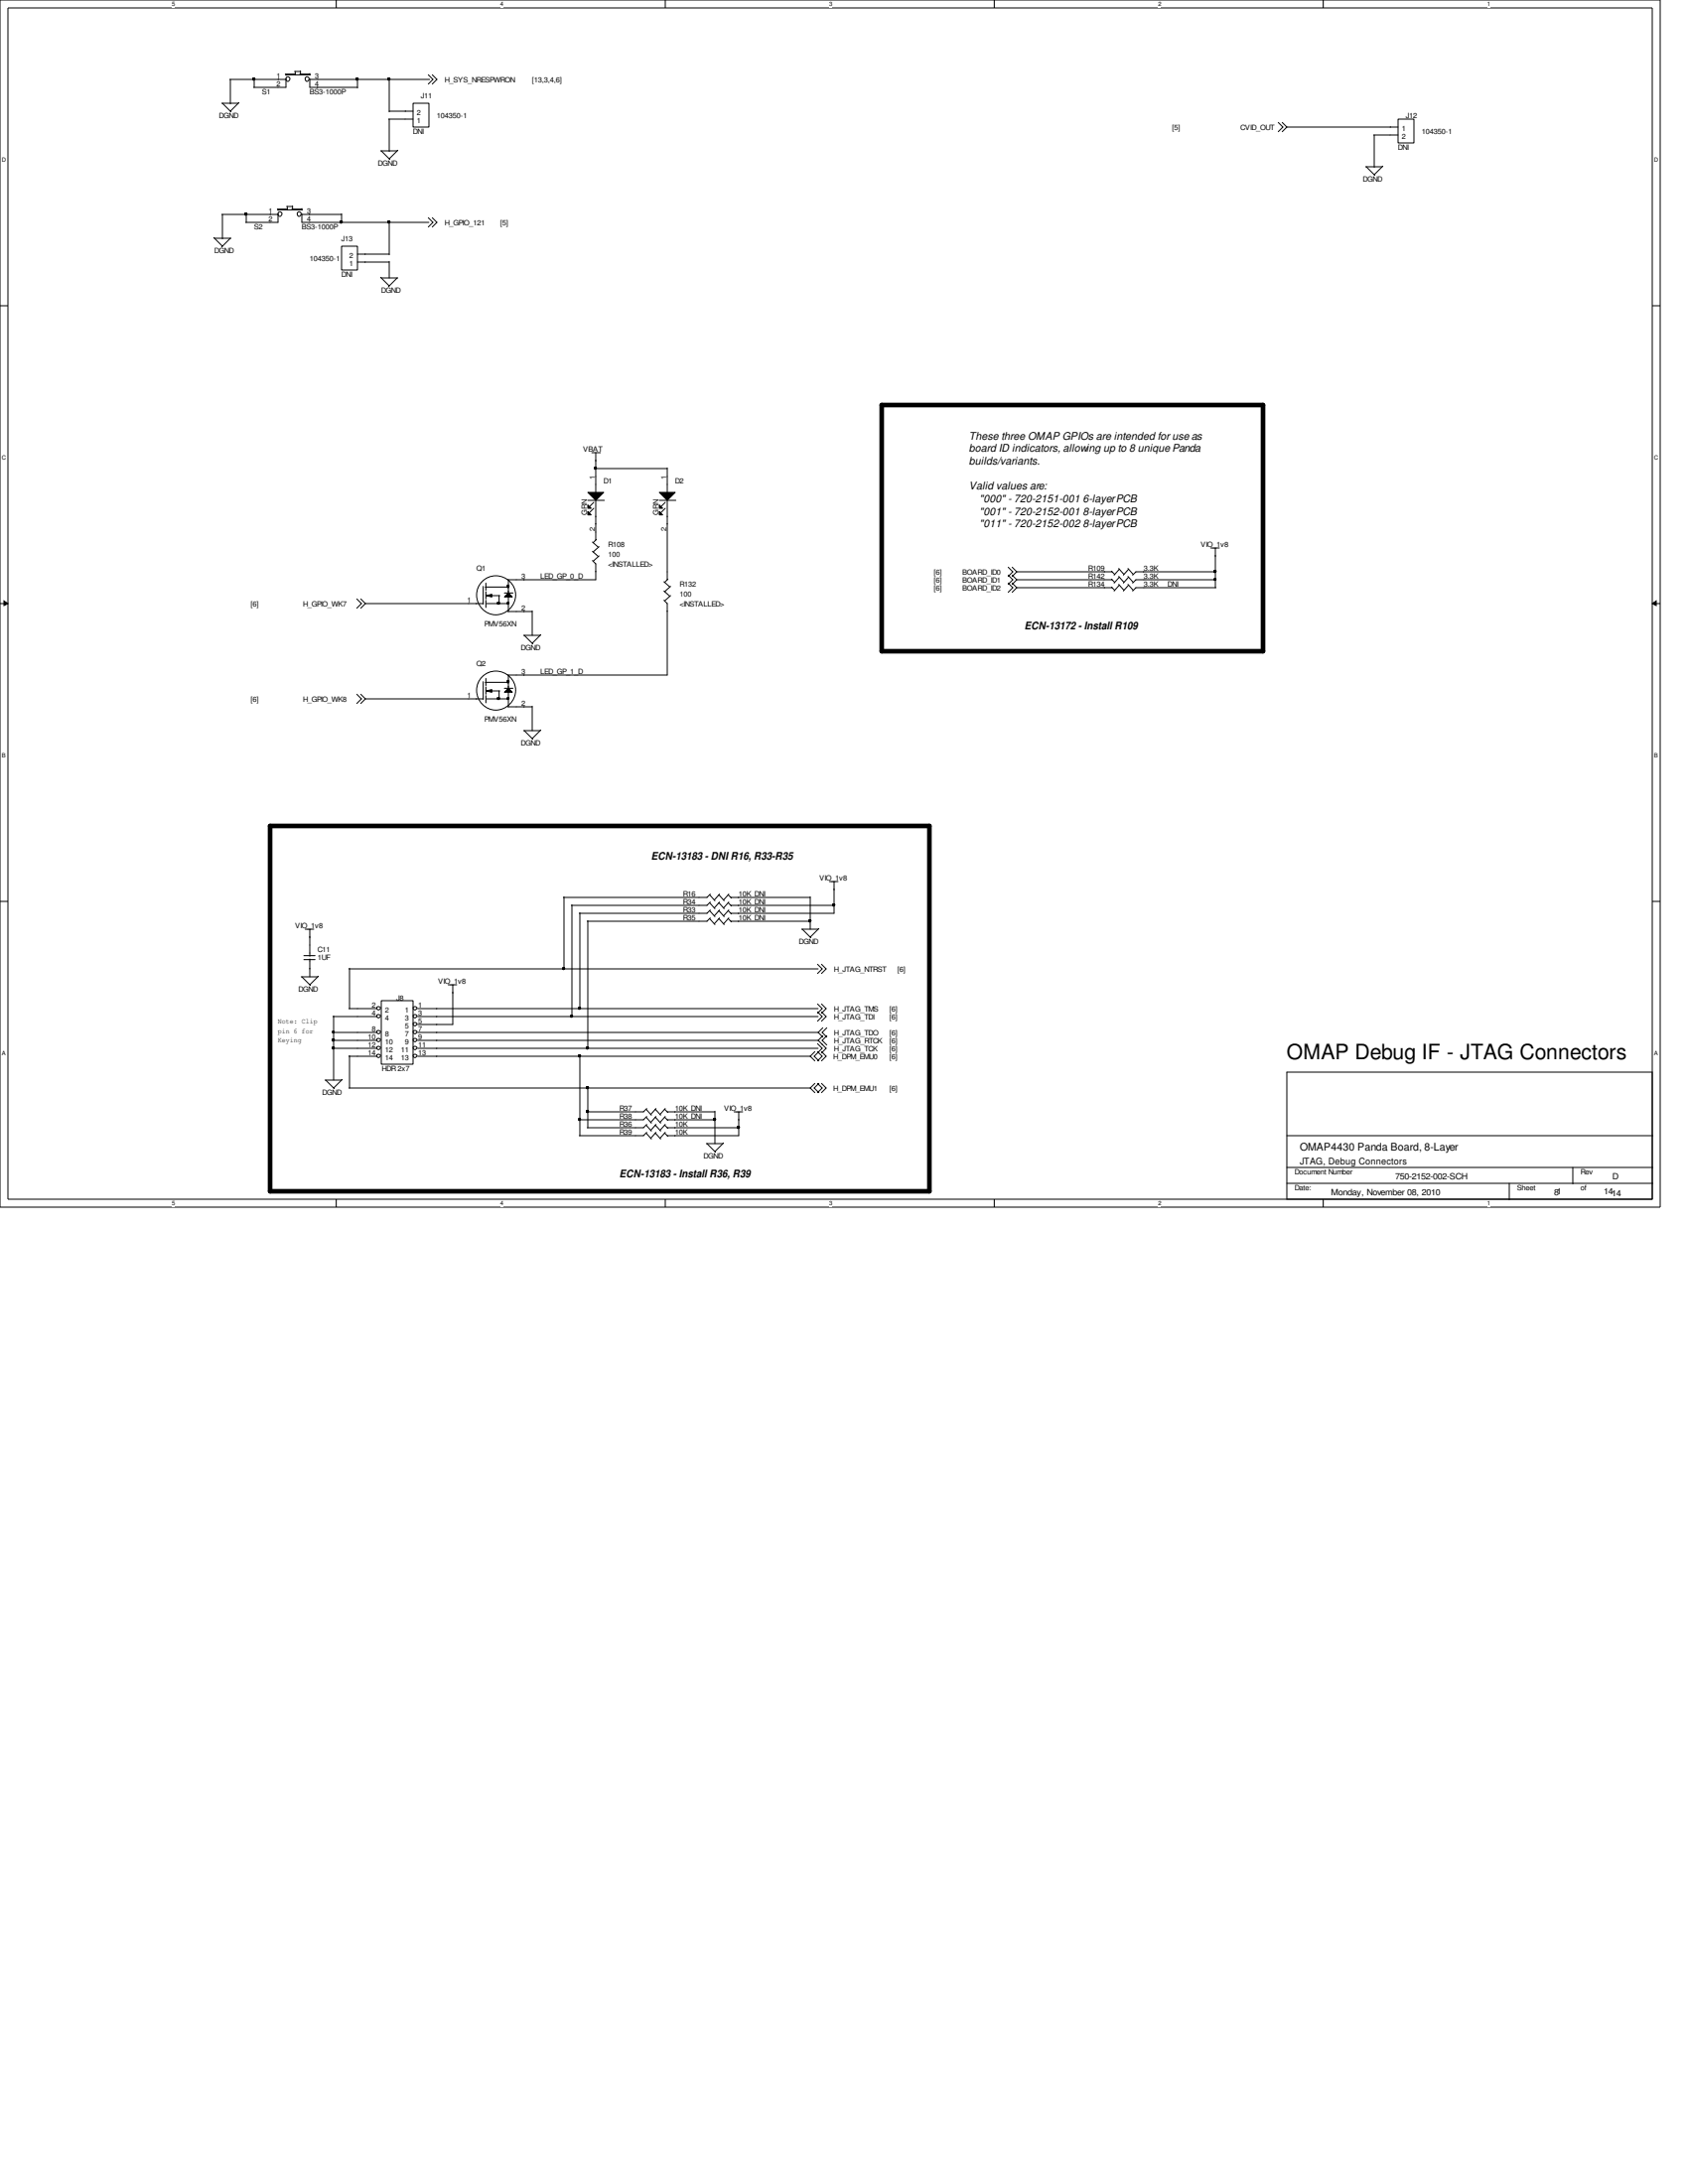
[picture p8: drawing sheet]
<svg xmlns="http://www.w3.org/2000/svg" width="216mm" height="279mm" viewBox="0 0 216 279" stroke-linecap="round" stroke-linejoin="round" font-family="sans-serif">
<path d="M0 0h212.3v154.4h-212.3zM1 1h210.3v152.4h-210.3z" fill="none" stroke="#000" stroke-width=".13"/>
<g fill="#fff">
<path d="M22 .1h.4v.8h-.4z"/>
<path d="M22 153.5h.4v.8h-.4z"/>
</g>
<path d="M43 0v1M43 153.4v1" fill="none" stroke="#000" stroke-width=".13"/>
<g fill="#fff">
<path d="M64 .1h.3v.8h-.3z"/>
<path d="M64 153.5h.3v.8h-.3z"/>
</g>
<path d="M85.1 0v1M85.1 153.4v1" fill="none" stroke="#000" stroke-width=".13"/>
<g fill="#fff">
<path d="M106.1 .1h.3v.8h-.3z"/>
<path d="M106.1 153.5h.3v.8h-.3z"/>
</g>
<path d="M127.2 0v1M127.2 153.4v1" fill="none" stroke="#000" stroke-width=".13"/>
<g fill="#fff">
<path d="M148.2 .1h.3v.8h-.3z"/>
<path d="M148.2 153.5h.3v.8h-.3z"/>
</g>
<path d="M169.2 0v1M169.2 153.4v1" fill="none" stroke="#000" stroke-width=".13"/>
<g fill="#fff">
<path d="M190.2 .1h.4v.8h-.4z"/>
<path d="M190.2 153.5h.4v.8h-.4z"/>
<path d="M.3 20.1h.5v.8h-.5z"/>
<path d="M211.6 20.1h.5v.8h-.5z"/>
<path d="M.3 58.2h.5v.8h-.5z"/>
<path d="M211.6 58.2h.5v.8h-.5z"/>
</g>
<path d="M0 39.1h1M211.3 39.1h1" fill="none" stroke="#000" stroke-width=".13"/>
<g fill="#fff">
<path d="M.3 96.3h.4v.8h-.4z"/>
<path d="M211.6 96.3h.4v.8h-.4z"/>
</g>
<path d="M0 77.2h1M.5 76.9l.5 .3-.5 .3zM211.3 77.2l.5-.3v.6zM211.3 77.2h1" fill="none" stroke="#000" stroke-width=".13"/>
<path d="M.5 76.9l.5 .3-.5 .3zM211.3 77.2l.5-.3v.6z" fill="#000"/>
<g fill="#fff">
<path d="M.3 134.4h.4v.8h-.4z"/>
<path d="M211.6 134.4h.4v.8h-.4z"/>
</g>
<g fill="none" stroke="#000" stroke-width=".13">
<path d="M28.4 13.2h2.1M28.4 13.2l1.1 1.1M29.4 10.2h7.2M29.5 10.2v3.1M30.6 13.1l-1.1 1.1M32.4 10h.1v.2h-.1zM32.5 10.1v1.1M36.5 9.5h1.3M36.6 9.6h3.1M36.6 9.5v.2M36.6 10.1v1.1h-4.2M37.7 9.1h.7"/>
<path d="M37.8 9.1v.5M38.4 9.5h1.2M38.4 9.1v.4M39.6 9.4v.2M39.6 10.1v1.1h6.1M39.6 10.2h15.3M45.6 10h.2v.2h-.2zM45.7 10.2v1.1M48.7 19.3h2.1M48.8 19.3l1.1 1.1M49.6 10h.2v.2h-.2zM49.7 15.2h3.1"/>
<path d="M49.8 14.2h3M49.8 10.2v4.1M49.8 15.2v4.2M50.9 19.2l-1.1 1.1M52.8 13.2h2.1v3.1h-2.1zM54.8 9.6l.6 .6-.6 .6M55.3 9.6l.6 .6-.6 .6M163.5 15.7l.6 .6-.6 .5M164 15.7l.6 .6M164.6 16.3l-.6 .5M164.6 16.3h14.2M175.7 17.3h3.1"/>
<path d="M175.8 17.3v4.1M178.8 15.2h2v3.1h-2zM27.3 30.4l1.1 1.1M27.4 30.5h2.1M28.4 27.4h7.2M28.4 27.4v3.2M29.5 30.5l-1.1 1.1M31.3 27.3h.2v.2h-.2zM31.5 27.3v1.1M35.5 26.8h1.2M35.6 26.8h3.1M35.6 26.8v.1"/>
<path d="M35.6 27.3v1.1h-4.2M36.7 26.4h.7M36.7 26.4v.4M37.3 26.8h1.3M37.4 26.3v.5M38.6 26.7v.1M38.6 27.3v1.1h16.3M38.6 27.4h5.1M43.5 28.3h.2v.2h-.2zM43.7 31.5h2v3h-2zM43.7 27.3v1.1M45.7 33.5h4.1"/>
<path d="M45.7 32.5h4.1M48.7 35.5l1.1 1.1M48.8 35.6h2.1M49.6 28.3h.2v.2h-.2zM49.8 28.4v4.2M49.8 33.4v2.2M50.8 35.6l-1.1 1.1M54.8 27.9l.6 .5-.6 .6M55.3 27.9l.6 .5-.6 .6M174.7 21.3h2.1M174.8 21.3l1.1 1.1M176.9 21.3l-1.1 1.1"/>
<path d="M75.7 57.9h1.1M76 59.8h.2v.2h-.2zM76.1 59.9h9.2M76.2 57.9v5.2M85.3 59.9v3.2M45.6 76.6l.6 .6-.6 .6M46.1 76.6l.6 .6-.6 .6M46.7 77.2h15.1M61.8 75v2.3M62.1 75.1h2.9M62.1 76.2l.8-.2v.4zM62.1 77.2h3"/>
<path d="M62.1 74.6v.9M62.1 75.7v.9M62.1 76.8v.9M62.8 76.2h1.1M63.6 77.1h.3v.1h-.3zM63.8 76.2v1.1M64.5 75.9h1.1M64.9 74.9h.2v.1l-.2 .2zM64.9 77.1h.2v.1h-.2zM64.9 78.2h3.2M65 75.9l.5 .5h-1zM65 74.2v4"/>
<path d="M68.1 78.1v3.2M75.2 63h2l-1 1zM75.2 64.6l.4 .4h-.4zM75.2 65.4l.4 .5h-.4zM75.2 64h2.1M75.8 71.7l.4 .4v2.1h-11.3M75.8 69.3l.7 .7M75.8 70.5l.7 .7M75.9 64.3l-.5 .6M75.9 65l-.5 .6M76.2 64v5.1M76.3 69l-.4 .4"/>
<path d="M76.6 71.1l-.7 .7M76.6 69.9l-.7 .7M84.3 63h2.1l-1.1 1zM84.3 64.6l.5 .4h-.5zM84.3 65.4l.5 .5h-.5zM84.3 64h2.1M84.9 76.8l.4 .4v9.2h-20.4M84.9 74.4l.8 .7M84.9 75.6l.8 .7M85.1 64.3l-.6 .6M85.1 65l-.6 .6M85.3 64v10.2"/>
<path d="M85.4 74.1l-.4 .4M85.8 76.2l-.8 .7M85.8 75l-.8 .7M128.9 72.6l.6 .6-.6 .5M128.9 73.6l.6 .6-.6 .6M128.9 74.6l.6 .6-.6 .6M129.5 72.6l.5 .6M129.5 73.6l.5 .6-.5 .6M129.5 74.6l.5 .6M130 74.2h12.2M130 73.2l-.5 .5M130 75.2l-.5 .6"/>
<path d="M130 75.2h12.2M130 73.2h12.2M142.2 74.1l.4 .4M142.2 75.1l.4 .4M142.2 73.1l.4 .4M143.1 73.7l.7 .8M143.1 74.8l.7 .7M143.1 72.7l.7 .8M143.2 73.8l-.7 .8M143.2 74.8l-.7 .8M143.2 72.8l-.7 .8M144.3 73.7l.6 .8"/>
<path d="M144.3 74.8l.6 .7M144.3 72.7l.6 .8M144.4 73.8l-.7 .8M144.4 74.8l-.7 .8M144.4 72.8l-.7 .8M154.9 70.1h1.1M155.3 74h.2v.2h-.2zM155.3 73h.2v.2h-.2zM155.4 70.1v5.1M155.4 73.2h-10.1l-.4 .4M155.5 74.2h-10.2l-.4 .4M155.5 75.2h-10.2l-.4 .4"/>
<path d="M45.6 88.8l.6 .6-.6 .6M46.1 88.8l.6 .6-.6 .6M46.7 89.4h15.1M61.8 87.2v2.3M62.1 87.3h2.9M62.1 88.4l.8-.2v.4zM62.1 86.8v.9M62.1 87.9v.9M62.1 89v.9M62.1 89.4h3M62.8 88.4h1.1M63.6 89.2h.3v.2h-.3z"/>
<path d="M63.8 88.4v1.1M64.5 88.1h1.1M64.9 87.1h.2v.1l-.2 .2zM64.9 89.2h.2v.2h-.2zM64.9 90.4h3.2M65 88.1l.5 .5h-1zM65 86.4v4M67 81.3h2.1M67 93.5h2.1M67.1 81.3l1.1 1.1M67.1 93.5l1.1 1.1M68.1 90.3v3.2"/>
<path d="M69.2 81.2l-1.1 1.1M69.2 93.4l-1.1 1.1M0 115.3h1M39 118.9h1.1M39.6 118.9v3.4M72.1 114.7v9.3M73.2 115.7v14.3M74.2 116.8v12.2M75.2 117.8v16.3M90.8 115.5l.6 .7M90.8 117.5l.6 .8M90.8 116.5l.6 .8"/>
<path d="M90.8 114.5l.6 .7M90.8 114.4l-.4 .4h-18.3M90.8 115.4l-.4 .4h-17.3M90.8 117.4l-.4 .5h-15.3M90.8 116.4l-.4 .4h-16.3M91.9 115.5l.7 .7M91.9 117.5l.7 .8M91.9 116.5l.7 .8M91.9 114.5l.7 .7M92 115.4l-.6 .8M92 117.4l-.6 .8M92 116.4l-.6 .8"/>
<path d="M92 114.4l-.6 .7M93.1 117.5l.5 .4M93.1 115.5l.5 .4M93.1 116.5l.5 .4M93.1 114.5l.5 .4M93.2 115.4l-.7 .8M93.2 117.4l-.7 .8M93.2 116.4l-.7 .8M93.2 114.4l-.7 .7M93.5 115.8h13.2M93.5 117.9h10.1M93.5 114.8h10.1"/>
<path d="M102.5 118.9h2.1M102.6 118.9l1.1 1.1M103.5 117.7h.2v.2h-.2zM103.6 114.7v4.2M104.7 118.8l-1.1 1.1M106.1 112.8h1.1M106.5 115.7h.2v.2h-.2zM106.7 112.8v4h-13.2M211.3 115.3h1M38.5 125h2.1M38.6 125l1.1 1.1M38.9 122.3h1.4"/>
<path d="M38.9 122.8h1.4M39.6 122.7v2.3M40.7 124.9l-1.1 1.1M41.6 138.2h2.1M41.7 138.2l1.1 1.1M42.5 134h.2v.1h-.2zM42.5 132.9h.2v.2h-.2zM42.5 131.9h.2v.2h-.2zM42.6 130h5.6M42.6 132.1h5.6M42.6 133.1h5.6M42.6 134.1h5.6"/>
<path d="M42.7 130v8.2M43.8 138.1l-1.1 1.1M44.6 129h3.6M44.6 135.1h3.6M44.6 139.2h59M44.6 124h60M44.7 123.9v5.1M44.7 135v4.2M48.2 128.8h.2l.3 .1-.3 .3-.2-.1zM48.2 129.8h.2l.3 .2-.3 .2-.2-.1zM48.2 131.9l.2-.1 .3 .2-.3 .2h-.2zM48.2 132.9l.2-.1 .3 .2-.3 .3-.2-.1z"/>
<path d="M48.2 133.9h.2l.3 .1-.3 .3-.2-.1zM48.2 134.9h.2l.3 .1-.3 .3-.2-.1zM48.8 128h4v8.1h-4zM52.9 128.8h.2l.2 .1-.2 .3-.2-.1zM52.9 129.8h.2l.2 .2-.2 .2-.2-.1zM52.9 130.9l.2-.1 .2 .2-.2 .2-.2-.1zM52.9 131.9l.2-.1 .2 .2-.2 .2h-.2zM52.9 132.9l.2-.1 .2 .2-.2 .3-.2-.1zM52.9 133.9h.2l.2 .1-.2 .3-.2-.1zM52.9 134.9h.2l.2 .1-.2 .3-.2-.1zM53.4 129h51.2M53.4 130h51.2"/>
<path d="M53.4 132.1h51.2M53.4 133.1h51.2M53.4 134.1h51.2M53.4 135.1h50.2M57.3 126h1.1M57.9 126v5.1h-4.5M72 123.8h.2v.2h-.2zM73 129.9h.2v.2h-.2zM74 135h.2v.2h-.2zM74 128.9h.2v.2h-.2zM74.2 135v10.3M75 139h.2v.2h-.2z"/>
<path d="M75 134h.2v.1h-.2zM75.2 139.1v5.2M103.6 139.2l.6 .6M103.6 135.1l.6 .6M104.2 138.6l-.6 .6M104.2 134.5l-.6 .6M104.6 138.6l.6 .6-.6 .6M104.6 133.5l.6 .6-1.1 1 .6 .6M104.6 134.5l.6 .6-.6 .6M104.6 123.4l.6 .6-.6 .5M104.6 128.4l.6 .6-.6 .6M104.6 129.5l.6 .5-.6 .6"/>
<path d="M104.6 133.1l1.1 1-.6 .6M104.6 132.1l.6 .6M104.7 138.6l-.6 .6 .6 .6M105.1 138.6l.6 .6-.6 .6M105.1 134.5l.6 .6-.6 .6M105.1 123.4l.6 .6-.6 .5M105.1 128.4l.6 .6-.6 .6M105.1 129.5l.6 .5-.6 .6M105.2 131.5l-.6 .6M105.2 132.5l-.6 .6M105.7 131.5l-.5 .6 .5 .6M105.7 132.5l-.5 .6 .5 .6"/>
<path d="M164.6 137.2h46.7v16.2h-46.7zM74 143.1h.2v.2h-.2zM75 142.1h.2v.2h-.2zM82.6 141.9l.7 .8M82.6 142.9l.7 .8M82.6 144.9l.7 .8M82.6 143.9l.7 .8M82.7 144.9l-.4 .4h-8.2M82.7 141.8l-.4 .4h-7.2M82.7 142.8l-.4 .5h-8.2M82.7 143.8l-.4 .5h-7.2M83.8 141.9l.7 .8"/>
<path d="M83.8 142.9l.7 .8M83.8 144.9l.7 .8M83.8 143.9l.7 .8M83.9 141.8l-.7 .8M83.9 142.8l-.7 .8M83.9 144.9l-.7 .7M83.9 143.8l-.7 .8M85 141.9l.4 .4M85 142.9l.4 .4M85 144.9l.4 .5M85 143.9l.4 .5M85.1 141.8l-.7 .8"/>
<path d="M85.1 142.8l-.7 .8M85.1 144.9l-.7 .7M85.1 143.8l-.7 .8M85.3 142.2h6.1M85.3 143.3h6.1M85.3 144.3h9.2M90.3 146.3h2.2M90.4 146.3l1.1 1.1M91.3 143.1h.2v.2h-.2zM91.4 142.2v4.1M92.5 146.2l-1.1 1.1M93.9 142.2h1.1"/>
<path d="M94.3 144.1h.2v.2h-.2zM94.5 142.2v3.1h-9.2M164.6 145.3h46.8M164.6 149.4h46.8M164.6 151.4h46.8M193 151.4v2.1M201.2 149.4v2.1"/>
<circle cx="36.8" cy="10.1" r=".28"/>
<circle cx="39.3" cy="10.1" r=".28"/>
<circle cx="35.8" cy="27.4" r=".28"/>
<circle cx="38.2" cy="27.4" r=".28"/>
<circle cx="63.5" cy="76.1" r="2.5"/>
<circle cx="63.5" cy="88.3" r="2.5"/>
</g>
<path d="M112.8 51.8h48.7v31.5h-48.7zM34.5 105.7h84.4v46.7h-84.4z" fill="none" stroke="#000" stroke-width=".59"/>
<g fill="#000">
<path d="M62.1 76.2l.8-.2v.4zM65 75.9l.5 .5h-1zM75.2 63h2l-1 1zM75.2 64.6l.4 .4h-.4zM75.2 65.4l.4 .5h-.4zM84.3 63h2.1l-1.1 1zM84.3 64.6l.5 .4h-.5zM84.3 65.4l.5 .5h-.5zM62.1 88.4l.8-.2v.4zM65 88.1l.5 .5h-1z"/>
<path d="M32.4 10h.1v.2h-.1z" fill-rule="evenodd"/>
<path d="M32.4 10h.1v.2h-.1z" fill-rule="evenodd"/>
<path d="M32.4 10h.1v.2h-.1z" fill-rule="evenodd"/>
<path d="M45.6 10h.2v.2h-.2z" fill-rule="evenodd"/>
<path d="M45.6 10h.2v.2h-.2z" fill-rule="evenodd"/>
<path d="M45.6 10h.2v.2h-.2z" fill-rule="evenodd"/>
<path d="M49.6 10h.2v.2h-.2z" fill-rule="evenodd"/>
<path d="M49.6 10h.2v.2h-.2z" fill-rule="evenodd"/>
<path d="M49.6 10h.2v.2h-.2z" fill-rule="evenodd"/>
<path d="M31.3 27.3h.2v.2h-.2z" fill-rule="evenodd"/>
<path d="M31.3 27.3h.2v.2h-.2z" fill-rule="evenodd"/>
<path d="M31.3 27.3h.2v.2h-.2z" fill-rule="evenodd"/>
<path d="M43.5 28.3h.2v.2h-.2z" fill-rule="evenodd"/>
<path d="M43.5 28.3h.2v.2h-.2z" fill-rule="evenodd"/>
<path d="M43.5 28.3h.2v.2h-.2z" fill-rule="evenodd"/>
<path d="M49.6 28.3h.2v.2h-.2z" fill-rule="evenodd"/>
<path d="M49.6 28.3h.2v.2h-.2z" fill-rule="evenodd"/>
<path d="M49.6 28.3h.2v.2h-.2z" fill-rule="evenodd"/>
<path d="M76 59.8h.2v.2h-.2z" fill-rule="evenodd"/>
<path d="M76 59.8h.2v.2h-.2z" fill-rule="evenodd"/>
<path d="M63.6 77.1h.3v.1h-.3z" fill-rule="evenodd"/>
<path d="M64.9 74.9h.2v.1l-.2 .2z" fill-rule="evenodd"/>
<path d="M64.9 77.1h.2v.1h-.2z" fill-rule="evenodd"/>
<path d="M155.3 74h.2v.2h-.2z" fill-rule="evenodd"/>
<path d="M155.3 73h.2v.2h-.2z" fill-rule="evenodd"/>
<path d="M155.3 73h.2v.2h-.2z" fill-rule="evenodd"/>
<path d="M155.3 73h.2v.2h-.2z" fill-rule="evenodd"/>
<path d="M63.6 89.2h.3v.2h-.3z" fill-rule="evenodd"/>
<path d="M64.9 87.1h.2v.1l-.2 .2z" fill-rule="evenodd"/>
<path d="M64.9 89.2h.2v.2h-.2z" fill-rule="evenodd"/>
<path d="M103.5 117.7h.2v.2h-.2z" fill-rule="evenodd"/>
<path d="M103.5 117.7h.2v.2h-.2z" fill-rule="evenodd"/>
<path d="M103.5 117.7h.2v.2h-.2z" fill-rule="evenodd"/>
<path d="M106.5 115.7h.2v.2h-.2z" fill-rule="evenodd"/>
<path d="M106.5 115.7h.2v.2h-.2z" fill-rule="evenodd"/>
<path d="M106.5 115.7h.2v.2h-.2z" fill-rule="evenodd"/>
<path d="M42.5 134h.2v.1h-.2z" fill-rule="evenodd"/>
<path d="M42.5 132.9h.2v.2h-.2z" fill-rule="evenodd"/>
<path d="M42.5 132.9h.2v.2h-.2z" fill-rule="evenodd"/>
<path d="M42.5 131.9h.2v.2h-.2z" fill-rule="evenodd"/>
<path d="M42.5 134h.2v.1h-.2z" fill-rule="evenodd"/>
<path d="M42.5 132.9h.2v.2h-.2z" fill-rule="evenodd"/>
<path d="M72 123.8h.2v.2h-.2z" fill-rule="evenodd"/>
<path d="M72 123.8h.2v.2h-.2z" fill-rule="evenodd"/>
<path d="M73 129.9h.2v.2h-.2z" fill-rule="evenodd"/>
<path d="M73 129.9h.2v.2h-.2z" fill-rule="evenodd"/>
<path d="M74 135h.2v.2h-.2z" fill-rule="evenodd"/>
<path d="M74 135h.2v.2h-.2z" fill-rule="evenodd"/>
<path d="M74 135h.2v.2h-.2z" fill-rule="evenodd"/>
<path d="M74 128.9h.2v.2h-.2z" fill-rule="evenodd"/>
<path d="M74 128.9h.2v.2h-.2z" fill-rule="evenodd"/>
<path d="M75 139h.2v.2h-.2z" fill-rule="evenodd"/>
<path d="M75 139h.2v.2h-.2z" fill-rule="evenodd"/>
<path d="M75 139h.2v.2h-.2z" fill-rule="evenodd"/>
<path d="M75 134h.2v.1h-.2z" fill-rule="evenodd"/>
<path d="M75 134h.2v.1h-.2z" fill-rule="evenodd"/>
<path d="M75 134h.2v.1h-.2z" fill-rule="evenodd"/>
<path d="M74 143.1h.2v.2h-.2z" fill-rule="evenodd"/>
<path d="M74 143.1h.2v.2h-.2z" fill-rule="evenodd"/>
<path d="M75 142.1h.2v.2h-.2z" fill-rule="evenodd"/>
<path d="M75 142.1h.2v.2h-.2z" fill-rule="evenodd"/>
<path d="M75 142.1h.2v.2h-.2z" fill-rule="evenodd"/>
<path d="M91.3 143.1h.2v.2h-.2z" fill-rule="evenodd"/>
<path d="M91.3 143.1h.2v.2h-.2z" fill-rule="evenodd"/>
<path d="M91.3 143.1h.2v.2h-.2z" fill-rule="evenodd"/>
<path d="M94.3 144.1h.2v.2h-.2z" fill-rule="evenodd"/>
<path d="M94.3 144.1h.2v.2h-.2z" fill-rule="evenodd"/>
<path d="M94.3 144.1h.2v.2h-.2z" fill-rule="evenodd"/>
</g>
<text font-size="2.7" x="164.6" y="135.6">OMAP Debug IF - JTAG Connectors</text>
<g font-size="1.4">
<text x="124" y="56.2">These three OMAP GPIOs are intended for use as</text>
<text x="124" y="57.8">board ID indicators, allowing up to 8 unique Panda</text>
<text x="124" y="59.4">builds/variants.</text>
<text x="124" y="62.7">Valid values are:</text>
<text x="125.3" y="64.3">&quot;000&quot; - 720-2151-001 6-layer PCB</text>
<text x="125.3" y="65.9">&quot;001&quot; - 720-2152-001 8-layer PCB</text>
<text x="125.3" y="67.5">&quot;011&quot; - 720-2152-002 8-layer PCB</text>
<text x="131.1" y="80.5">ECN-13172 - Install R109</text>
<text x="83.3" y="110">ECN-13183 - DNI R16, R33-R35</text>
<text x="166.3" y="147.2">OMAP4430 Panda Board, 8-Layer</text>
<text x="79.2" y="150.6">ECN-13183 - Install R36, R39</text>
</g>
<text font-size="1.2" x="166.3" y="149">JTAG, Debug Connectors</text>
<g font-size="1.1">
<text x="170.3" y="152.9">Monday, November 08, 2010</text>
<text x="178.5" y="150.9">750-2152-002-SCH</text>
<text x="198.8" y="152.9">81</text>
<text x="205.1" y="152.8">1414</text>
<text x="206.2" y="150.9">D</text>
</g>
<g font-size=".9">
<text x="35.4" y="10.1">1</text>
<text x="35.4" y="11.1">2</text>
<text x="40.3" y="10.1">3</text>
<text x="40.3" y="11.1">4</text>
<text x="56.9" y="10.6">H_SYS_NRESPWRON</text>
<text x="68.1" y="10.5">[13,3,4,6]</text>
<text x="28" y="15.2">DGND</text>
<text x="33.5" y="12.1">S1</text>
<text x="39.6" y="12.1">BS3-1000P</text>
<text x="52.8" y="17.2">DNI</text>
<text x="53.3" y="15.7">1</text>
<text x="53.3" y="14.7">2</text>
<text x="53.8" y="12.6">J11</text>
<text x="55.9" y="15.2">104350-1</text>
<text x="149.9" y="16.6">[5]</text>
<text x="158.7" y="16.7">CVID_OUT</text>
<text x="179.3" y="16.8">1</text>
<text x="179.3" y="17.8">2</text>
<text x="179.8" y="15.2">J12</text>
<text x="181.9" y="17.2">104350-1</text>
<text x="48.3" y="21.3">DGND</text>
<text x="174.3" y="23.3">DGND</text>
<text x="178.8" y="19.2">DNI</text>
<text x="32.5" y="29.4">S2</text>
<text x="34.4" y="27.3">1</text>
<text x="34.4" y="28.4">2</text>
<text x="38.6" y="29.4">BS3-1000P</text>
<text x="39.3" y="27.3">3</text>
<text x="39.3" y="28.4">4</text>
<text x="56.9" y="28.9">H_GPIO_121</text>
<text x="64" y="28.8">[5]</text>
<text x="27.4" y="32.4">DGND</text>
<text x="39.6" y="33.4">104350-1</text>
<text x="43.7" y="30.9">J13</text>
<text x="43.7" y="35.5">DNI</text>
<text x="44.7" y="34">1</text>
<text x="44.7" y="33">2</text>
<text x="48.8" y="37.5">DGND</text>
<text x="74.6" y="57.8">VBAT</text>
<text x="75.1" y="66" transform="rotate(-90 75.1 66)">GRN</text>
<text x="76.1" y="61.3" transform="rotate(-90 76.1 61.3)">1</text>
<text x="77.2" y="61.9">D1</text>
<text x="84.2" y="66" transform="rotate(-90 84.2 66)">GRN</text>
<text x="85.3" y="61.3" transform="rotate(-90 85.3 61.3)">1</text>
<text x="86.4" y="61.9">D2</text>
<text x="76.1" y="67.9" transform="rotate(-90 76.1 67.9)">2</text>
<text x="77.8" y="70">R108</text>
<text x="77.8" y="71.2">100</text>
<text x="85.3" y="67.9" transform="rotate(-90 85.3 67.9)">2</text>
<text x="153.6" y="70">VIO_1v8</text>
<text x="32.1" y="77.6">[6]</text>
<text x="38.8" y="77.6">H_GPIO_WK7</text>
<text x="59.8" y="77.1">1</text>
<text x="61" y="73.1">Q1</text>
<text x="66.7" y="74.1">3</text>
<text x="69.1" y="74.1">LED_GP_0_D</text>
<text x="77.8" y="72.5">&lt;INSTALLED&gt;</text>
<text x="87" y="75.1">R132</text>
<text x="87" y="76.3">100</text>
<text x="87" y="77.6">&lt;INSTALLED&gt;</text>
<text x="119.5" y="73.5">[6]</text>
<text x="119.5" y="74.5">[6]</text>
<text x="119.5" y="75.5">[6]</text>
<text x="123.1" y="73.6">BOARD_ID0</text>
<text x="123.1" y="74.6">BOARD_ID1</text>
<text x="123.1" y="75.6">BOARD_ID2</text>
<text x="139.2" y="74.1">R142</text>
<text x="139.2" y="75.1">R134</text>
<text x="139.2" y="73.1">R109</text>
<text x="146.3" y="74.1">3.3K</text>
<text x="146.3" y="75.1">3.3K</text>
<text x="146.3" y="73.1">3.3K</text>
<text x="149.4" y="75.1">DNI</text>
<text x="62" y="80.2">PMV56XN</text>
<text x="66.6" y="83.2">DGND</text>
<text x="66.7" y="78.1">2</text>
<text x="32.1" y="89.7">[6]</text>
<text x="38.8" y="89.8">H_GPIO_WK8</text>
<text x="59.8" y="89.3">1</text>
<text x="61" y="85.3">Q2</text>
<text x="66.7" y="86.3">3</text>
<text x="69.1" y="86.3">LED_GP_1_D</text>
<text x="62" y="92.4">PMV56XN</text>
<text x="66.6" y="95.4">DGND</text>
<text x="66.7" y="90.3">2</text>
<text x="104.8" y="112.7">VIO_1v8</text>
<text x="37.8" y="118.8">VIO_1v8</text>
<text x="87.4" y="115.7">R34</text>
<text x="87.4" y="117.8">R35</text>
<text x="87.4" y="116.8">R33</text>
<text x="87.4" y="114.7">R16</text>
<text x="94.5" y="115.7">10K DNI</text>
<text x="94.5" y="117.8">10K DNI</text>
<text x="94.5" y="116.8">10K DNI</text>
<text x="94.5" y="114.7">10K DNI</text>
<text x="40.6" y="121.8">C11</text>
<text x="40.6" y="122.9">1UF</text>
<text x="56" y="125.9">VIO_1v8</text>
<text x="102.2" y="120.8">DGND</text>
<text x="106.7" y="124.4">H_JTAG_NTRST</text>
<text x="114.8" y="124.3">[6]</text>
<text x="35.6" y="131">Note: Clip</text>
<text x="38.2" y="126.9">DGND</text>
<text x="47.6" y="128.9">2</text>
<text x="47.6" y="130">4</text>
<text x="47.6" y="132">8</text>
<text x="49.3" y="129.5">2</text>
<text x="49.3" y="130.6">4</text>
<text x="50.7" y="128">J8</text>
<text x="51.8" y="129.5">1</text>
<text x="51.8" y="130.6">3</text>
<text x="51.8" y="131.6">5</text>
<text x="53.5" y="128.9">1</text>
<text x="53.5" y="130">3</text>
<text x="53.5" y="131">5</text>
<text x="53.5" y="132">7</text>
<text x="106.7" y="129.5">H_JTAG_TMS</text>
<text x="106.7" y="130.5">H_JTAG_TDI</text>
<text x="113.8" y="129.4">[6]</text>
<text x="113.8" y="130.4">[6]</text>
<text x="35.6" y="132.2">pin 6 for</text>
<text x="35.6" y="133.3">Keying</text>
<text x="47.1" y="133">10</text>
<text x="47.1" y="134">12</text>
<text x="47.1" y="135">14</text>
<text x="48.9" y="137.1">HDR 2x7</text>
<text x="49.3" y="132.6">8</text>
<text x="49.3" y="133.6">10</text>
<text x="49.3" y="134.6">12</text>
<text x="49.3" y="135.6">14</text>
<text x="51.3" y="134.6">11</text>
<text x="51.3" y="135.6">13</text>
<text x="51.8" y="132.6">7</text>
<text x="51.8" y="133.6">9</text>
<text x="53.5" y="133">9</text>
<text x="53.5" y="134">11</text>
<text x="53.5" y="135">13</text>
<text x="106.6" y="135.6">H_DPM_EMU0</text>
<text x="106.7" y="134.5">H_JTAG_TCK</text>
<text x="106.7" y="132.5">H_JTAG_TDO</text>
<text x="106.7" y="133.5">H_JTAG_RTCK</text>
<text x="113.8" y="135.5">[6]</text>
<text x="113.8" y="134.5">[6]</text>
<text x="113.8" y="132.4">[6]</text>
<text x="113.8" y="133.4">[6]</text>
<text x="41.2" y="140.1">DGND</text>
<text x="79.2" y="142.2">R37</text>
<text x="79.2" y="143.2">R38</text>
<text x="86.4" y="142.2">10K DNI</text>
<text x="86.4" y="143.2">10K DNI</text>
<text x="92.6" y="142.2">VIO_1v8</text>
<text x="106.6" y="139.6">H_DPM_EMU1</text>
<text x="113.8" y="139.5">[6]</text>
<text x="79.2" y="145.2">R39</text>
<text x="79.2" y="144.2">R36</text>
<text x="86.4" y="145.2">10K</text>
<text x="86.4" y="144.2">10K</text>
<text x="90" y="148.3">DGND</text>
<text x="165.6" y="152.3">Date:</text>
<text x="165.6" y="150.3">Document Number</text>
<text x="194.1" y="152.3">Sheet</text>
<text x="202.2" y="150.3">Rev</text>
<text x="202.2" y="152.3">of</text>
</g>
<g font-size=".8">
<text x="22" y=".8">5</text>
<text x="64" y=".8">4</text>
<text x="106.1" y=".8">3</text>
<text x="148.2" y=".8">2</text>
<text x="190.2" y=".8">1</text>
<text x=".3" y="20.7">D</text>
<text x="211.6" y="20.7">D</text>
<text x=".3" y="58.8">C</text>
<text x="211.6" y="58.8">C</text>
<text x=".3" y="96.9">B</text>
<text x="211.6" y="96.9">B</text>
<text x=".3" y="135">A</text>
<text x="211.6" y="135">A</text>
<text x="22" y="154.2">5</text>
<text x="64" y="154.2">4</text>
<text x="106.1" y="154.2">3</text>
<text x="148.2" y="154.2">2</text>
<text x="190.2" y="154.2">1</text>
</g>
</svg>
